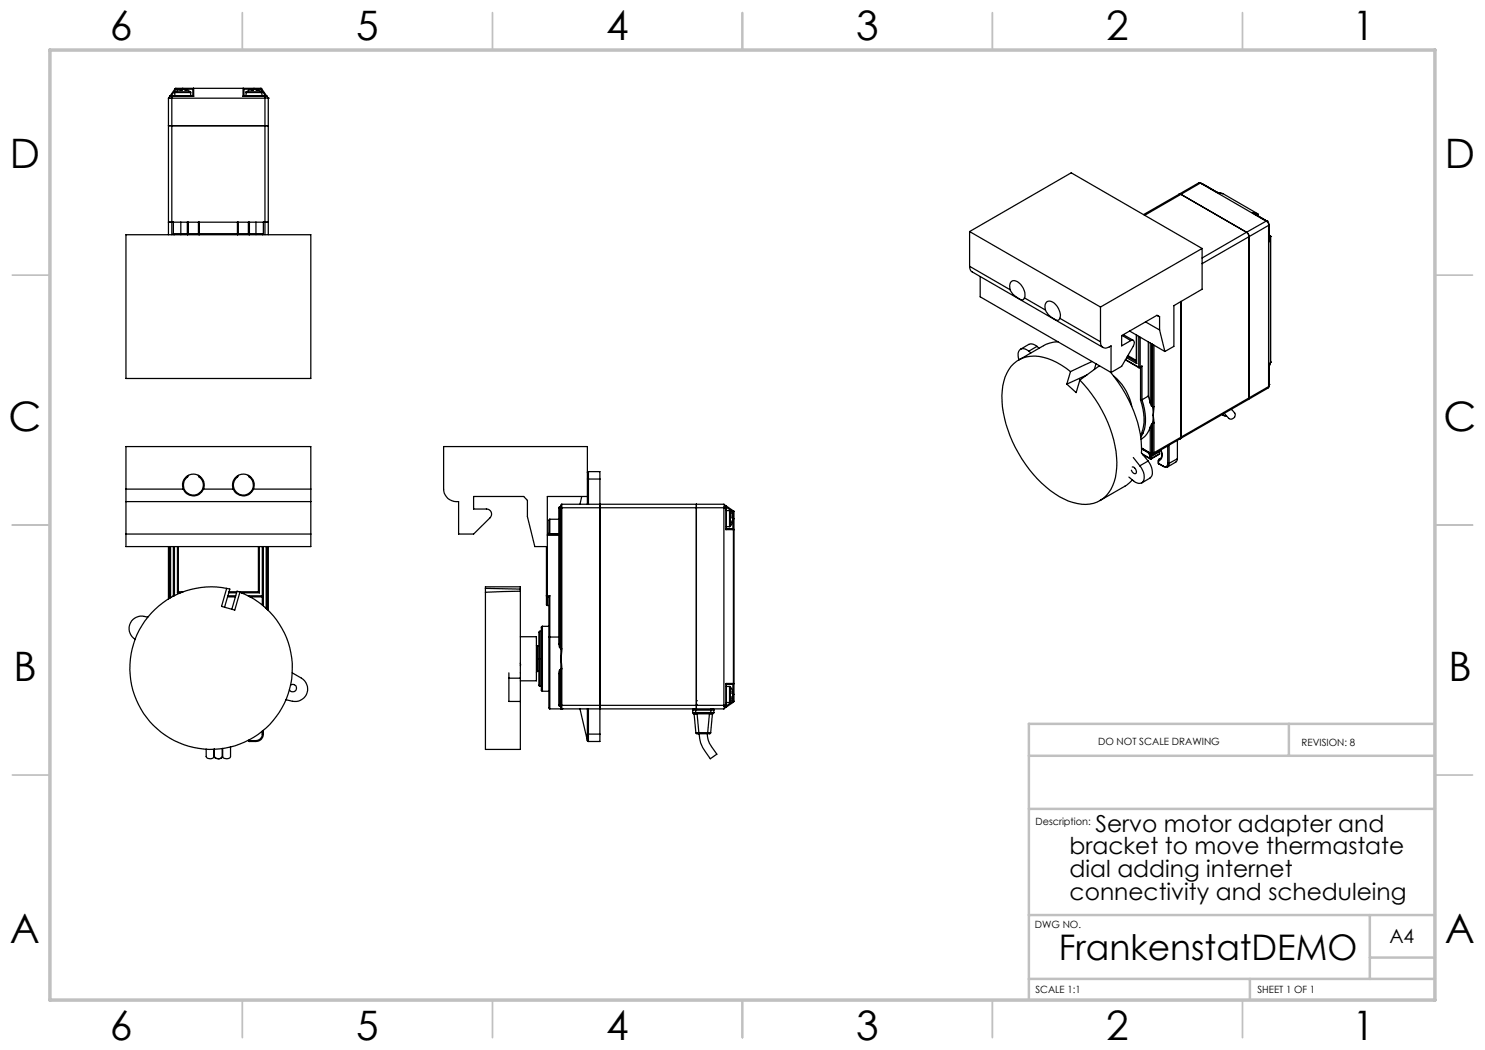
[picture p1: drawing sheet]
<svg xmlns="http://www.w3.org/2000/svg" width="297mm" height="210mm" viewBox="0 0 297 210" stroke-linecap="round" stroke-linejoin="round" font-family="sans-serif">
<g fill="none" stroke="#000" stroke-width=".25">
<path d="M33.7 19.6h.1M33.7 19.6h.6M33.7 19.6v27.3M34 19.3h.5M34 19.3l-.3 .3M34.3 19.6h.1M34.4 19.6v27.3M34.4 19.6h18.6M34.5 19.1v.2M34.5 19.1h4.1l.1 .2M34.5 19.1l-.5 .2M34.5 19.3l-.2 .3"/>
<path d="M34.5 19.3h4.2M35 18.5h3.1M35 18.5v.6M35 18.4v.1M35 18.4h3.1M35 17.7l.2 .1M35 17.7l-1 1.6M35.2 17.7v.1M35.2 17.7h-.2M35.2 17.7h1.3M35.2 17.8h1.3M35.2 17.8l-.9 1.3"/>
<path d="M36.2 17.9l-1.2 .5M36.2 17.9l-.2 .1 .5-.1 .8 .1-.3-.1M36.2 17.9v.1M36.4 17.9h-.2M36.4 17.9v.1M36.5 17.8l-.1 .1M36.5 17.8h2.1M36.5 17.7v.1M36.5 17.7h2.2M36.9 17.9h.1M37 17.9l1.1 .5M38.1 18.4v.1"/>
<path d="M38.1 18.5v.6M38.6 17.8v1.3M38.7 17.7l-.1 .1M38.7 17.7v1.6M38.7 17.7h9.9M48.6 17.7l.2 .1M48.6 17.7h2.2M48.6 19.3h4.2M48.6 17.7v1.6M48.8 17.8h2M48.8 17.8v1.3M49.2 18.5h3.2"/>
<path d="M49.2 18.5v.6M49.2 18.4v.1M49.2 18.4h3.2M50.4 17.9l-1.2 .5M50.4 17.9h.1M50.4 17.9l-.2 .1h.4M50.4 17.9v.1M50.6 17.9h-.2M50.6 17.9v.1M50.8 17.8l-.2 .1M50.8 17.7v.1M50.8 17.7h1.4"/>
<path d="M50.8 17.8h1.4M51.2 17.9h.1M51.2 17.9l.4 .1-.6-.1-.4 .1M51.3 17.9l1.1 .5M52.2 17.7v.1M52.2 17.7h.1M52.2 17.8l.9 1.3M52.3 17.7l-.1 .1M52.3 17.7l1.1 1.6M52.4 18.4v.1M52.4 18.5v.6M52.8 19.3h.6"/>
<path d="M52.8 19.1h-4l-.2 .2M52.8 19.1v.2M52.8 19.1l.6 .2M52.8 19.3l.3 .3M53 19.6h.1M53 19.6v27.3M53.1 19.6h.6M53.4 19.3l.3 .3M53.7 19.6h.1M53.7 19.6v27.3M33.7 25.1h.7zM34.4 25.1h18.6"/>
<path d="M53 25.1h.7zM235.8 38.8l.4 .1 13.1 7.6M239.9 36.5l.6 .3M240.1 36.6l-.3-.1-11.1 6.4M240.1 36.6l-11.2 6.5M240.1 36.6l13.1 7.6M240.4 36.7l.1 .1M240.5 36.8l3 1.7M243.5 38.5l1.1 .2M244.6 38.7l6.9 4M25.2 46.9h37v28.8h-37zM33.7 44.4h.7z"/>
<path d="M34.4 44.4h.3M34.7 46.7h1.5M34.7 44.4h1.5M34.7 46.7l.2 .2M34.7 44.4v2.3M36.2 46.7v.2M36.2 44.4v2.3M36.2 44.4h1.3M36.2 46.7h1.3M37.5 46.7h.2M37.5 44.4h.2M37.5 46.7v.2l.2-.2"/>
<path d="M37.5 44.4v2.3M37.7 44.4h2M37.7 46.7h2M37.7 44.4v2.3M39.7 46.7h.2M39.7 44.4h.2M39.7 46.7l.1 .2 .1-.2M39.7 44.4v2.3M39.9 44.4h7.6M39.9 46.7h7.6M39.9 44.4v2.3M47.5 46.7h.2"/>
<path d="M47.5 44.4h.2M47.5 46.7v.2l.2-.2M47.5 44.4v2.3M47.7 44.4h2M47.7 46.7h2M47.7 44.4v2.3M49.7 46.7h.2M49.7 44.4h.2M49.7 46.7l.1 .2 .1-.2M49.7 44.4v2.3M49.9 44.4v2.3M49.9 44.4h1.3"/>
<path d="M49.9 46.7h1.3M51.2 46.7h1.5M51.2 44.4h1.5M51.2 46.7v.2M51.2 44.4v2.3M52.7 46.7l-.2 .2M52.7 44.4v2.3M52.7 44.4h.3M53 44.4h.7zM193.9 53.3a1.2 1.2 0 0 0 .6 1.1l26.1 15.1M193.9 46.3l20.3-11.7 26.2 15.1M193.9 46.3l26.2 15.1"/>
<path d="M193.9 46.3v7M193.9 53.3l8.1 4.7M196 55.3v4.1l26.2 15.1M202 58v-.5a1.04 1.04 0 0 1 .4-1.3 1.04 1.04 0 0 1 1.4 .4 3 3 0 0 1 1.1 3M202 58a4.1 4.1 0 0 0 2.5 2l.4-.4M204.9 59.6l4.2 2.4M240.4 49.7l-20.3 11.7M240.4 49.7v8.1l-5.6 3.3v8.2l-1.8 1M249.3 46.5l.5 .7v32.4M249.3 46.5l-8.9 5.1M250.5 42.5l2.9 1.7M251.1 42.9l.4 .1"/>
<path d="M251.5 42.7v.3M251.5 42.7l-1.1-.2 3 1.7M251.5 43v.1M251.6 42.9v.3M253.2 44.2l.1 .1M253.2 44.2l-3.9 2.3M253.3 44.3l.3 .3 .1 .4M253.4 44.2a.6 .6 0 0 1 .3 .8M253.4 44.2h.1M253.4 44.2l-.1 .1M253.7 45v.1M253.7 45.1l-13.3 7.6"/>
<path d="M253.7 45.1v32.2M253.8 44.9v3.5l.3-1.1M253.8 47l.2 .1M253.8 47.1h.1M253.9 47.1l.2 .2M253.9 47.1h.1M253.9 47.1l-.1 .4M254 47.1l.1 .2M254.1 47.3h.1M254.1 47.3v25.2M205.8 70.2a1.25 1.25 0 0 0-2.1 .1l-.1 .7 .2 1M205.8 70.2l.4 .4"/>
<path d="M207.4 69.3a1.61 1.61 0 0 0-1.7-.4l-1.6 .9M207.4 69.3l-1.6 .9M207.4 69.3l.4 .3M209.1 62a1.21 1.21 0 0 1 .8-1.8 3 3 0 0 1 2.1 3.5M209.1 62a4 4 0 0 0 2.4 2.1l.5-.4M211.6 68.4h-.1a6.3 6.3 0 0 0-2.8 .7l-4.9 2.9M212 63.7l8.1 4.7M214.1 74.3a10.9 10.9 0 0 0-8.7-2.9 6.4 6.4 0 0 0-4.8 5.8 22.6 22.6 0 0 0 4.5 15.6 21 21 0 0 0 8.6 7.4 7 7 0 0 0 7-.5 9.3 9.3 0 0 0 2.6-8.3 26.2 26.2 0 0 0-7.3-15.4M214.1 74.3l-.7 2.5M216 76l-.8 2.5-1.8-1.7M217.4 75l-4 1.8M218.4 72.3l-4.3 2"/>
<path d="M219.2 72.7l-.3 1.2M219.9 73.2l-3.9 2.8M220.1 68.4a1.08 1.08 0 0 0 .5 1.1 1.08 1.08 0 0 0 1.3-.1l.3-.2v5.3M220.1 61.4v7M222.1 74.4a26 26 0 0 1 6.2 14.7v1.5l1.3 1.6M222.7 75.2a10.2 10.2 0 0 1 3.6 6.1M224.4 67.1l1.8 1M224.7 66.9l2 1.2M225.1 72l2.7 1.5M225.1 71.9l2.7 1.5M225.3 71.5l2 1.2M225.5 71.3l1.8 1"/>
<path d="M225.6 71.1l1.7 1M225.9 66.2l7.1 4.1M226.2 68.1a.52 .52 0 0 1 .7 .2 .52 .52 0 0 1-.1 .7l-2.5 4.3-2.1 1.2M227.3 67v5.7M227.8 73.4h.2M227.8 73.4v.1M227.8 67.3v6.1M227.8 73.5h.2M228 73.4v.1M228 67.4v6M228.1 73.5v6.5M228.4 73.2l-.4 .3"/>
<path d="M228.4 80h-.3M228.4 80a8.5 8.5 0 0 1-.3 7.5M228.4 73.2v6.8M228.4 73.2l-.4 .2M229.1 64.4l2.8 1.6M229.7 79.2l.3 1.4M229.7 68.4v10.8M229.7 79.2l-1.3 .8M230 68.6v12M230.3 68.8v12.4M230.5 68.9v12.2M230.5 68.9v12.4"/>
<path d="M230.8 69v12.3M231.9 66v-2.6l-.5-.3-7.1 4v2.1l1.9-1.1M231.9 66l1.1 4.3M236.2 60.3v27.1M249.7 79.9l-13.7 7.9M249.8 79.6l-.1 .3M249.8 79.6l-13.6 7.8M253.7 77.3v.1M253.7 77.4l-.1 .2-3.9 2.3M253.7 77.3l-3.9 2.3M253.8 76.9h.1M253.8 73.5l-.1 4"/>
<path d="M253.8 76.9l-.1 .5M254.1 72.4v.1M254.1 72.4h.1M254.1 72.5l-.3 1M254.1 72.4l-.3 1.1M25.2 97.8v2.5M25.2 97.8h11.5M25.2 97.8v-8.5h37v8.5M36.7 97.8a2.18 2.18 0 0 0 2 1.4 2.18 2.18 0 0 0 2-1.4M36.7 97.8a2.19 2.19 0 0 1 2-3 2.19 2.19 0 0 1 2 3M37.4 95.3l.1 .1M37.5 95.4a2 2 0 0 0-.3 3 2 2 0 0 0 2.9 0 2 2 0 0 0-.2-3"/>
<path d="M37.7 95.1l-.2 .3M39.7 95.1l.2 .3M40 95.3l-.1 .1M40.7 97.8h5.9M46.6 97.8a2.18 2.18 0 0 0 2.1 1.4 2.18 2.18 0 0 0 2-1.4M46.6 97.8a2.19 2.19 0 0 1 2.1-3 2.19 2.19 0 0 1 2 3M47.4 95.3l.1 .1M47.5 95.4a2 2 0 0 0-.3 3 2 2 0 0 0 3 0 2 2 0 0 0-.3-3M47.7 95.1l-.2 .3M49.7 95.1l.2 .3M50 95.3l-.1 .1M50.7 97.8h11.5"/>
<path d="M62.2 97.8v2.5M116.3 99.3l-.3 1.6M117.5 95.8h.2M117.5 99.3h-8v19.9M117.7 94.3v1.5M117.7 94.3h2.3v1.5M117.7 94.3l-.2 .2M117.7 95.8v5.1M117.7 95.8h2.3M120 95.8v51M226.4 93.4a.83 .83 0 0 1 .6 1.3l-.3-.1-.4-.6M226.5 96l-1.2 1-5.3 3.1"/>
<path d="M226.7 91.5l1.3 1.7M228 93.2a2.82 2.82 0 0 1 .6 3.2 1.27 1.27 0 0 1-1.9-.2l-.9-.8M228.1 80a9.3 9.3 0 0 1 0 7.1M228.3 89.7l1.8 1M228.3 89.8l1.9 1M228.3 89.7l1.9 1.1M228.3 89.6l1.7 1M228.5 90.8l1.5 .9M228.6 90.9l1.4 .9M229.6 92.2a2.9 2.9 0 0 1 .6 3.2l-1.8 1.2M229.6 90.5l.3 .5M229.6 92.2l-1.6 1"/>
<path d="M229.9 91l.1 .3M230 91.3h.3M230 91.7h.3M230 91.7v.1M230 91.3v.4M230 91.8h.3M230 80.6l.3 .6M230 85.4a3.7 3.7 0 0 1-1.8 2.4M230 90.6h.3M230 90.6l.1 .1M230 85.4v5.2M230.1 90.7h.2"/>
<path d="M230.1 90.8l.1 .1M230.2 90.9l-.3 .1M230.2 90.9l.1 .4M230.2 90.8h.1M230.2 90.9h.1M230.2 90.8l.4 .1M230.3 91.7v.1M230.3 91.3v.4M230.3 84.8l-.3 .6M230.3 90.6v.1M230.3 84.8v5.8M230.5 81.1v.2"/>
<path d="M230.5 90.5l-.2 .2M230.5 84.8v5.7M230.5 81.1l-.2 .1M230.5 84.8h-.2M230.5 90.5l-.2 .1M230.5 81.3h.3M230.5 81.3l.1 1.7M230.5 84.6v.2M230.5 84.6h.3M230.5 90.5h.3M230.5 90.5a.21 .21 0 0 1-.1 .3 .21 .21 0 0 1-.2 0M230.5 84.6v5.9"/>
<path d="M230.6 83l.2 1.6M230.6 83l-.1 1.6M230.8 81.3l-.2 1.7M230.8 90.5l-.2 .4M230.8 84.6v5.9M231.7 92.6v.2M231.7 92.2v.1M231.7 92.6v.1M231.7 92.2v.4M231.7 92.7v.1M231.7 92.7l.9 .5M231.7 92.3v.4"/>
<path d="M231.7 92.8l1 .5M231.8 91.9l-.1 .3M231.8 92.1l-.1 .2M231.8 91.9v.2M231.8 91.9h.1M231.9 90.2v.1M231.9 90.8l-1.6 1M231.9 90.3l-1.6 1M231.9 90.8l-1.6 .9M231.9 90.3v.5M232.1 91.7l-.3 .2M232.2 90a1.29 1.29 0 0 1-.4 1.9"/>
<path d="M232.2 90l.2 .8a1.13 1.13 0 0 1-.6 1.3M232.6 93.2l.1 .1M232.7 93.3l.4 .1 .4-.1M233.5 92.7h.3M233.5 92.7a.55 .55 0 0 1-.2 .6 .55 .55 0 0 1-.7-.1M233.5 89.2v3.5M233.8 92.7l-.3 .7M233.8 89v3.7M235.5 91.7l-.3 .7-1.7 1M235.5 91.7l-1.7 1M235.5 88.1v3.6M236 87.8l-5.4 3.1"/>
<path d="M236.2 87.4l-.2 .4M236.2 87.4l-5.4 3.1M244.5 82.9l.3 .2h.5M246.2 81.9l.4 .3a.85 .85 0 0 1 .3 1.2 .85 .85 0 0 1-1.2 .3l-.8-1M25.2 100.3h37M25.2 100.3v9h37v-9M25.2 106.8h37M33.7 109.3v10.5M33.9 109.3v10.4M34.1 109.3v10.2M34.7 109.3v9.9h.1M34.9 109.3v9.8"/>
<path d="M35.5 109.3v9.3M35.5 118.6h.6M35.7 118.3l-.2 .3M35.7 109.3v9M35.7 118.3h1M45.3 117.7a16.2 16.2 0 0 0-18.9 19.9 16.2 16.2 0 0 0 26.2 8.5 16.2 16.2 0 0 0-3.7-27.3l-.9-.3M45.3 117.7l.7 .1-1.1 3.7M45.3 117.7l-1 3.6 2.7 .7 1-3.5M45.5 119.4h1.6M45.6 119.2h1.5M45.8 118.6h1.5M45.8 118.3h1.6"/>
<path d="M47.8 118.3h3.9M48 118.5l-.6-.3-1 3.7M48.3 118.6h3.6M49.6 119.2h2.9M50 119.4h2.5M51.7 118.3l.2 .3M51.7 109.3v9M51.9 109.3v9.3M52.5 119.2h.2l-.2 .2M52.5 119.2v.2M52.5 109.3v9.9M52.5 119.4v1.6"/>
<path d="M52.7 109.3v11.9M53.2 109.3v12.4M53.4 109.3v12.6M53.5 109.3v12.6M53.7 109.3v12.8M97.1 118.5v31.4h7v-9.6M97.1 117.7v-.3h7v.4M97.1 117.7l7 .1M97.1 117.7v.8M104.1 118.2l-7 .3M104.1 118.2v17.4M104.1 117.8v.4"/>
<path d="M109.3 119.2v1.8l.2 .1M109.3 119.2h.2M109.3 119.2l.2 .2M109.3 109.3v9.9M109.5 119.2v.2M109.5 119.4v1.7M109.5 119.4h.3M109.5 119.2h.5M109.5 107.1h2.3M109.5 106.8h2.3M109.8 106.7l-.2 .1M109.8 106.7h.2"/>
<path d="M109.8 119.4v8.1M110 103.8l-.2 .2v2.7M110 119.2l-.2 .2M110 106.7v.1M110 103.8v2.9M110 103.8h1.8M110 119.2v8.2M110 106.7h1.8M112 101.3l-.2 .3v27.2l.2 .7M112 101.3v28.2M112 101.3h.2M112.2 101.6h.2"/>
<path d="M112.2 101.6v28.2M112.4 100.9v.7M112.4 100.9l-.2 .1v.6M112.4 100.9h32.4M112.4 101.6h32.4M112.4 101.6v28.2M117.5 100.9v-11.6h-28.8v8.5a2.58 2.58 0 0 0 3 2.5v6.5h3l3.3-3.3a1.02 1.02 0 0 0 .2-1.1 1.02 1.02 0 0 0-.9-.6h-2.6v-2.5h10l.8 .8v3.2l1.5 6h2.5M139.3 100.9v40.9M144.8 101.5v.1M144.8 100.9v.6M144.8 101.6v39.5M144.8 101.5l.4 .2"/>
<path d="M144.8 100.9l.4 .3M145.2 101.2v.5M145.2 101.2l.1 .5M145.2 101.7h.1M145.2 101.7v4.2M145.2 105.9h1.5M145.2 101.2l1.6 1.1M145.3 101.7l-.1 4.2M145.3 102.1h.6M145.3 105.3h.6M145.3 105.7h1.3M145.3 101.5l1.3 .9"/>
<path d="M145.9 102.1l.1 .1M145.9 102.1v3.2M146 105.3h-.1M146 102.2l.5 1.2M146 102.2v3.1M146.4 103.6l.1 .1-.1 .8 .1-.3M146.4 103.4h.1M146.4 103.6h.1M146.5 104.1v.1M146.5 103.4v.2M146.5 104.2l-.5 1.1M146.5 103.6l.1 .1"/>
<path d="M146.5 103.4l-.1-.3v.5M146.6 105.7l.1 .2M146.6 105.7l.2 .2M146.6 103.7v2M146.6 103.7h.2M146.6 102.4v1.3M146.7 105.9h.1M146.7 105.9v30.8M146.8 103.7v2.2M146.8 102.3l-.2 .1M146.8 102.3v1.4M146.8 105.9v30.8"/>
<path d="M29.6 123.4a2.56 2.56 0 0 0-3.1 .5 2.56 2.56 0 0 0-.3 3.1l.9 .9M58.1 137a.74 .74 0 0 1 1.1 .2 .74 .74 0 0 1-.3 1 .74 .74 0 0 1-1-.3M58.5 134.6l1.8 1a2.51 2.51 0 0 1 1.1 3.1 2.51 2.51 0 0 1-2.9 1.6l-1.3-.4M101.8 135.6v4.7h2.3M101.8 135.6h2.3M101.8 134.6v1M104.1 132.6v.4M104.1 135.6v4.7M104.1 127.3h3.2v8.9h-3.2M104.1 133.1h.1M107.3 129.1l.2 .1M107.5 129.2v5.1"/>
<path d="M107.5 134.3l-.2 .2M107.5 134.3h.3M107.5 129.2h.3M108 126.3l-.2 .1v10.7l.2 .2M108 126.3v11M108 126.3h.3M108 137.3h.3M108.5 125.3l-.2 .1v12.7l.2 .1M108.5 125.3v12.9M108.5 125.3h1.3M108.5 138.2h1.3M109.5 121.1h.3"/>
<path d="M109.8 127.5v14.1l.2 .2M110 127.4l-.2 .1M110 127.4v14.4M110 127.4h1.8M112 134l-.2 .7v6.4M112 129.5h.2M112 134h.2M112 134v7.1M112.2 131.8l.2 2M112.2 133.8h.2M112.2 129.8h.2M112.2 129.8v2"/>
<path d="M112.2 131.8v2M112.2 133.8v7.3M112.4 129.8l-.2 2M112.4 133.8v7.3M145.2 136.7l.1 .1M145.2 136.7h1.5M145.2 136.7v4.2M145.3 137.3h.6M145.3 136.9h1.3M145.3 136.8v4.1M145.9 137.3h.1M145.9 137.3v3.2"/>
<path d="M146 137.3l.5 1.2M146 137.3v3.1M146.4 138.5h.1M146.5 139.3h.1M146.5 138.5v.2M146.5 139.3l-.5 1.1M146.5 138.7v.2M146.5 138.5l-.1-.2 .1 .6M146.5 138.9l-.1 .8 .1-.4M146.5 138.7h.1M146.5 138.9h.1M146.6 136.9v2"/>
<path d="M146.6 138.9h.2M146.6 138.9v1.4M146.7 136.7l-.1 .2M146.7 136.7h.1M146.8 136.7l-.2 .2M146.8 136.7v2.2M146.8 138.9v1.4M41.2 149.8v1.5a.93 .93 0 0 0 1.6 0M42.8 149.9v1.4M42.9 149.8v1.5M42.9 151.3a.97 .97 0 0 0 1.6 0M44.5 149.7v1.6z"/>
<path d="M46.1 149.4v1.9a.91 .91 0 0 1-1.6 0M49.7 148.1h.2M49.7 148.1l.2 .2M49.7 148.1h.1M49.9 148.1v.2M49.9 148.1h1.3M49.9 148.3h1.3M49.9 147.9v.2M51.2 148.1v.2M52.5 146.8h.2M52.5 146.8a1.27 1.27 0 0 1-1.3 1.3M52.5 146.2v.6"/>
<path d="M52.7 146.8a1.45 1.45 0 0 1-1.5 1.5M52.7 146.1v.7M110 141.8h2.2M111.8 141.1h.2M111.8 141.1l.2 .1M112 141.1v.1M112 141.1h.2M112 141.2h.2M112.2 141.1h.2M112.2 141.6v.2M112.2 141.1v.5M112.2 141.6l.2 .2"/>
<path d="M112.2 141.8h.2M112.4 141.8h.1M112.4 141.1v.7M112.4 141.8h32.4M112.4 141.1h32.4M116 141.8l1.5 6.3M117.5 146.8h.2M117.5 148.1l.2 .2M117.5 146.8v1.3M117.5 141.8v5M117.7 146.8v1.5M117.7 141.8v5"/>
<path d="M117.7 146.8h2.3M120 146.8v1.5h-2.3M138.5 142h.6M138.5 142.5h.6M138.5 142.5l.3 .3M138.5 142v.5M138.8 141.8l-.3 .2M138.8 142.8h.3M138.8 142.8l.4 3.7M139.1 141.8v.2M139.1 142.5v.3M139.1 142h3.1"/>
<path d="M139.1 142.5h3.1M139.1 142.8h3.1M139.1 142v.5M139.2 146.5h.6M139.2 146.5l.1 .2h.5M139.3 140.2h.1M139.3 140.9h.1M139.4 142.8l.4 3.7M139.8 146.5v.2M139.8 146.5h1.7M139.8 146.7h1.7M139.8 146.7a7.6 7.6 0 0 0 2.3 5l1.3-.9-.5-.7a4.8 4.8 0 0 1-1.4-3.4"/>
<path d="M141.5 146.5h.6M141.5 146.5v.2M141.9 142.8l-.4 3.7M142.1 146.5l-.1 .2h-.5M142.2 142h.6M142.2 141.8v.2M142.2 142.5h.6M142.2 142.8h.3M142.2 142.5v.3M142.2 142v.5M142.5 142.8l-.4 3.7M142.5 141.8l.3 .2"/>
<path d="M142.8 142.5l-.3 .3M142.8 142v.5M144.8 141.1v.1M144.8 141.2v.5M144.8 141.7v.1M145.2 140.9v.6M145.2 140.9h.1M145.2 140.9l-.4 .3M145.2 141.5l-.4 .2M145.3 140.9l-.1 .6M145.3 140.5h.6M146 140.4l-.1 .1"/>
<path d="M146.6 140.3h.2M146.6 140.3l.1 .1M146.6 140.3l-1.3 .9M146.7 140.4l-1.5 1.1M146.8 140.3l-.1 .1"/>
</g>
<g fill="none" stroke="#c0c0c0" stroke-width=".35">
<path d="M48.5 2.5v7.5M98.5 2.5v7.5M148.5 2.5v7.5M198.5 2.5v7.5M248.5 2.5v7.5M2.5 55h7.5M287 55h7.5M2.5 105h7.5M287 105h7.5M2.5 155h7.5M287 155h7.5M48.5 200v7.5"/>
<path d="M98.5 200v7.5M148.5 200v7.5M198.5 200v7.5M248.5 200v7.5"/>
</g>
<path d="M205.8 151.2h81.2M257.8 144.8v6.4M287 144.8h-81.2v55.2M205.8 161.8h81.2M205.8 195.8h81.2M205.8 183h81.2M250 195.8v4.2M274 183v12.8M274 191.5h13" fill="none" stroke="#c0c0c0" stroke-width=".5"/>
<path d="M10 10h277v190h-277z" fill="none" stroke="#c0c0c0" stroke-width=".7"/>
<g font-size="8.1">
<text x="22" y="8">6</text>
<text x="71.2" y="8">5</text>
<text x="121.2" y="8">4</text>
<text x="171.2" y="8">3</text>
<text x="221.2" y="8">2</text>
<text x="270.5" y="8">1</text>
<text x="2" y="33.6">D</text>
<text x="289" y="33.6">D</text>
<text x="1.7" y="86.1">C</text>
<text x="288.7" y="86.1">C</text>
<text x="2.7" y="136.1">B</text>
<text x="289.7" y="136.1">B</text>
<text x="2" y="188.6">A</text>
<text x="289" y="188.6">A</text>
<text x="22" y="208">6</text>
<text x="71.2" y="208">5</text>
<text x="121.2" y="208">4</text>
<text x="171.2" y="208">3</text>
<text x="221.2" y="208">2</text>
<text x="270.5" y="208">1</text>
</g>
<text font-size="7.1" x="211.8" y="192">FrankenstatDEMO</text>
<g font-size="4.7">
<text x="219.1" y="166.3">Servo motor adapter and</text>
<text x="213.9" y="170.9">bracket to move thermastate</text>
<text x="213.9" y="175.4">dial adding internet</text>
<text x="213.9" y="179.9">connectivity and scheduleing</text>
</g>
<text font-size="3.9" x="277.9" y="188.5">A4</text>
<g font-size="2">
<text x="219.6" y="149">DO NOT SCALE DRAWING</text>
<text x="260.3" y="149.2">REVISION: 8</text>
<text x="207.1" y="164.9">Description:</text>
<text x="207" y="185.5">DWG NO.</text>
<text x="207.1" y="198.6">SCALE 1:1</text>
<text x="251.5" y="198.6">SHEET 1 OF 1</text>
</g>
</svg>
